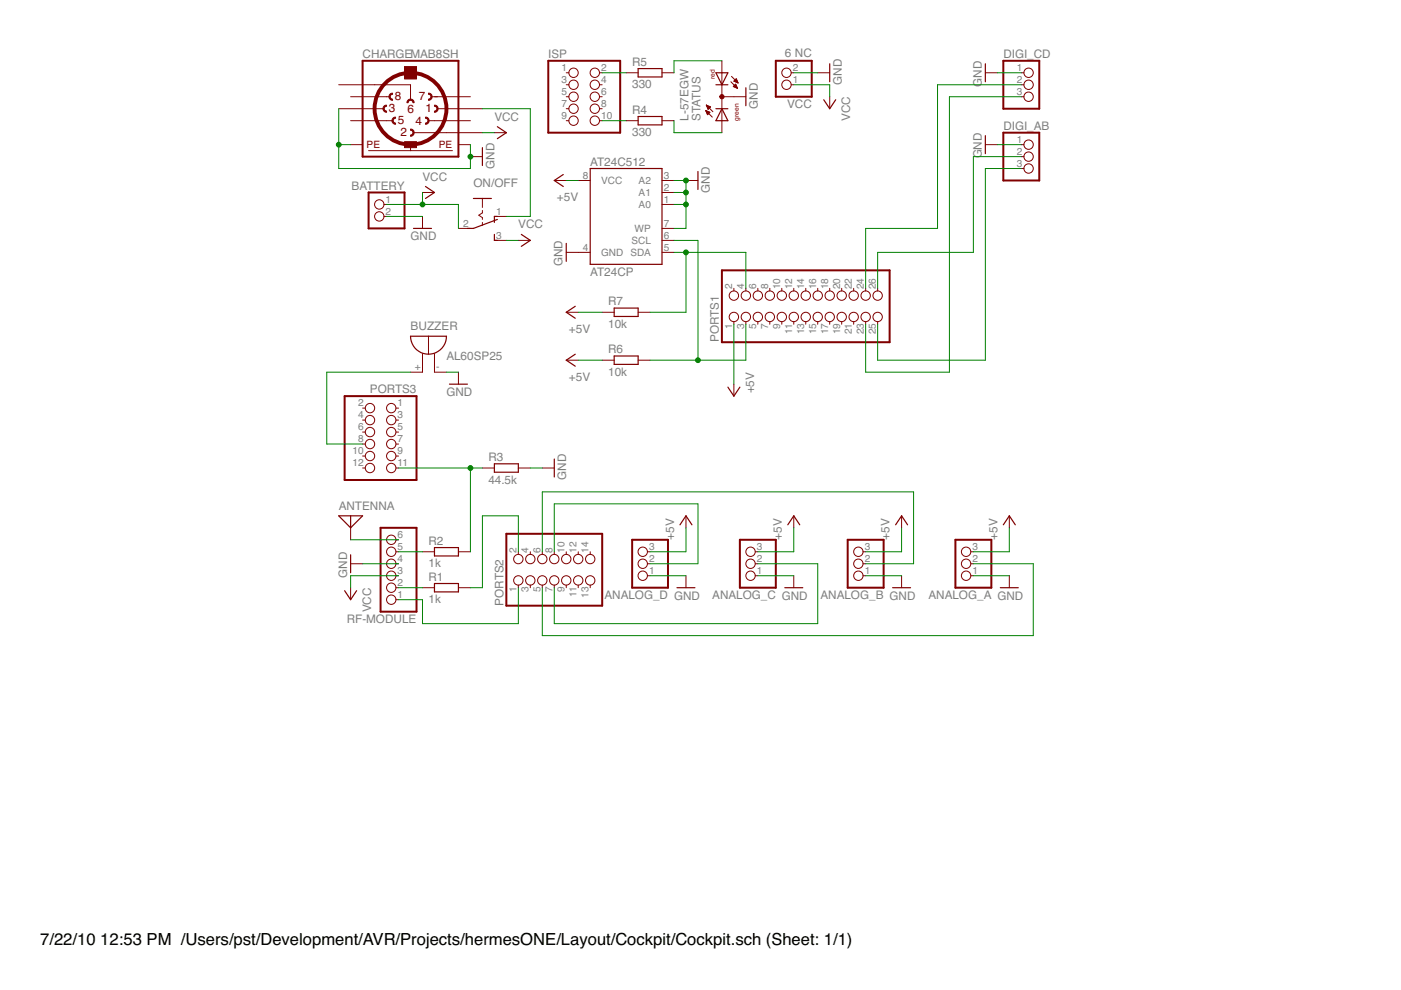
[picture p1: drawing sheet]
<svg xmlns="http://www.w3.org/2000/svg" width="297mm" height="210mm" viewBox="0 0 297 210" stroke-linecap="round" stroke-linejoin="round" font-family="sans-serif">
<g fill="none" stroke="#800000" stroke-width=".21">
<circle cx="121.6" cy="18" r=".99"/>
<circle cx="121.6" cy="15.4" r=".99"/>
<circle cx="126.1" cy="18" r=".99"/>
<circle cx="126.1" cy="15.4" r=".99"/>
<circle cx="166.8" cy="18" r=".99"/>
<circle cx="166.8" cy="15.4" r=".99"/>
<circle cx="218.1" cy="15.4" r="1"/>
<circle cx="218.1" cy="18" r="1"/>
<circle cx="121.6" cy="20.5" r=".99"/>
<circle cx="121.6" cy="23.1" r=".99"/>
<circle cx="121.6" cy="25.6" r=".99"/>
<circle cx="126.1" cy="20.5" r=".99"/>
<circle cx="126.1" cy="23.1" r=".99"/>
<circle cx="126.1" cy="25.6" r=".99"/>
<circle cx="218.1" cy="20.5" r="1"/>
<circle cx="218.1" cy="33.2" r="1"/>
<circle cx="218.1" cy="35.7" r="1"/>
<circle cx="218.1" cy="30.7" r="1"/>
<circle cx="80.4" cy="43.3" r=".99"/>
<circle cx="80.4" cy="45.9" r=".99"/>
<circle cx="155.6" cy="62.7" r=".99"/>
<circle cx="155.6" cy="67.2" r=".99"/>
<circle cx="158.1" cy="62.7" r=".99"/>
<circle cx="158.1" cy="67.2" r=".99"/>
<circle cx="160.7" cy="67.2" r=".99"/>
<circle cx="160.7" cy="62.7" r=".99"/>
<circle cx="163.2" cy="62.7" r=".99"/>
<circle cx="163.2" cy="67.2" r=".99"/>
<circle cx="165.8" cy="67.2" r=".99"/>
<circle cx="165.8" cy="62.7" r=".99"/>
<circle cx="168.3" cy="62.7" r=".99"/>
<circle cx="168.3" cy="67.2" r=".99"/>
<circle cx="170.8" cy="67.2" r=".99"/>
<circle cx="170.8" cy="62.7" r=".99"/>
<circle cx="173.4" cy="67.2" r=".99"/>
<circle cx="173.4" cy="62.7" r=".99"/>
<circle cx="175.9" cy="62.7" r=".99"/>
<circle cx="175.9" cy="67.2" r=".99"/>
<circle cx="178.5" cy="67.2" r=".99"/>
<circle cx="178.5" cy="62.7" r=".99"/>
<circle cx="181" cy="67.2" r=".99"/>
<circle cx="181" cy="62.7" r=".99"/>
<circle cx="183.5" cy="67.2" r=".99"/>
<circle cx="183.5" cy="62.7" r=".99"/>
<circle cx="186.1" cy="67.2" r=".99"/>
<circle cx="186.1" cy="62.7" r=".99"/>
<circle cx="78.4" cy="94.1" r=".99"/>
<circle cx="78.4" cy="91.6" r=".99"/>
<circle cx="78.4" cy="89.1" r=".99"/>
<circle cx="78.4" cy="96.7" r=".99"/>
<circle cx="78.4" cy="86.5" r=".99"/>
<circle cx="78.4" cy="99.2" r=".99"/>
<circle cx="83" cy="99.2" r=".99"/>
<circle cx="83" cy="96.7" r=".99"/>
<circle cx="83" cy="94.1" r=".99"/>
<circle cx="83" cy="86.5" r=".99"/>
<circle cx="83" cy="89.1" r=".99"/>
<circle cx="83" cy="91.6" r=".99"/>
<circle cx="83" cy="117" r=".99"/>
<circle cx="83" cy="114.4" r=".99"/>
<circle cx="83" cy="119.5" r=".99"/>
<circle cx="109.9" cy="118.5" r=".99"/>
<circle cx="112.4" cy="118.5" r=".99"/>
<circle cx="115" cy="118.5" r=".99"/>
<circle cx="117.5" cy="118.5" r=".99"/>
<circle cx="120.1" cy="118.5" r=".99"/>
<circle cx="122.6" cy="118.5" r=".99"/>
<circle cx="125.1" cy="118.5" r=".99"/>
<circle cx="136.3" cy="119.5" r=".99"/>
<circle cx="136.3" cy="117" r=".99"/>
<circle cx="159.1" cy="117" r=".99"/>
<circle cx="159.1" cy="119.5" r=".99"/>
<circle cx="182" cy="117" r=".99"/>
<circle cx="182" cy="119.5" r=".99"/>
<circle cx="204.8" cy="117" r=".99"/>
<circle cx="204.8" cy="119.5" r=".99"/>
<circle cx="83" cy="124.6" r=".99"/>
<circle cx="83" cy="122.1" r=".99"/>
<circle cx="83" cy="127.1" r=".99"/>
<circle cx="109.9" cy="123.1" r=".99"/>
<circle cx="112.4" cy="123.1" r=".99"/>
<circle cx="115" cy="123.1" r=".99"/>
<circle cx="117.5" cy="123.1" r=".99"/>
<circle cx="120.1" cy="123.1" r=".99"/>
<circle cx="122.6" cy="123.1" r=".99"/>
<circle cx="125.1" cy="123.1" r=".99"/>
<circle cx="136.3" cy="122.1" r=".99"/>
<circle cx="159.1" cy="122.1" r=".99"/>
<circle cx="182" cy="122.1" r=".99"/>
<circle cx="204.8" cy="122.1" r=".99"/>
</g>
<g fill="#800000" stroke="#800000" stroke-width=".21">
<path d="M109.9 124.1v.5z"/>
<path d="M109.9 117v.6z"/>
<path d="M112.4 124.1v.5z"/>
<path d="M112.4 117v.6z"/>
<path d="M115 124.1v.5z"/>
<path d="M115 117v.6z"/>
<path d="M117.5 124.1v.5z"/>
<path d="M117.5 117v.6z"/>
<path d="M120.1 124.1v.5z"/>
<path d="M120.1 117v.6z"/>
<path d="M122.6 124.1v.5z"/>
<path d="M122.6 117v.6z"/>
<path d="M125.1 124.1v.5z"/>
<path d="M125.1 117v.6z"/>
<path d="M155.6 68.2v.5z"/>
<path d="M155.6 61.1v.6z"/>
<path d="M158.1 68.2v.5z"/>
<path d="M158.1 61.1v.6z"/>
<path d="M160.7 68.2v.5z"/>
<path d="M160.7 61.1v.6z"/>
<path d="M163.2 68.2v.5z"/>
<path d="M163.2 61.1v.6z"/>
<path d="M165.8 68.2v.5z"/>
<path d="M165.8 61.1v.6z"/>
<path d="M168.3 68.2v.5z"/>
<path d="M168.3 61.1v.6z"/>
<path d="M170.8 68.2v.5z"/>
<path d="M170.8 61.1v.6z"/>
<path d="M173.4 68.2v.5z"/>
<path d="M173.4 61.1v.6z"/>
<path d="M175.9 68.2v.5z"/>
<path d="M175.9 61.1v.6z"/>
<path d="M178.5 68.2v.5z"/>
<path d="M178.5 61.1v.6z"/>
<path d="M181 68.2v.5z"/>
<path d="M181 61.1v.6z"/>
<path d="M183.5 68.2v.5z"/>
<path d="M183.5 61.1v.6z"/>
<path d="M186.1 68.2v.5z"/>
<path d="M186.1 61.1v.6z"/>
<path d="M167.7 18h.6z"/>
<path d="M167.7 15.4h.6z"/>
<path d="M83.9 86.5h.6z"/>
<path d="M76.9 86.5h.5z"/>
<path d="M83.9 89.1h.6z"/>
<path d="M76.9 89.1h.5z"/>
<path d="M83.9 91.6h.6z"/>
<path d="M76.9 91.6h.5z"/>
<path d="M83.9 94.1h.6z"/>
<path d="M76.9 94.1h.5z"/>
<path d="M83.9 96.7h.6z"/>
<path d="M76.9 96.7h.5z"/>
<path d="M83.9 99.2h.6z"/>
<path d="M76.9 99.2h.5z"/>
<path d="M94.7 23.1h7.6z"/>
<path d="M94.7 28.1h7.6z"/>
<path d="M71.8 23.1h7.6z"/>
<path d="M92.1 25.6h7.6z"/>
<path d="M74.3 25.6h7.7z"/>
<path d="M85.8 16.7h2.5z"/>
<path d="M79.4 23.1h1.9z"/>
<path d="M82 25.6h1.2z"/>
<path d="M90.8 25.6h1.3z"/>
<path d="M92.8 23.1h1.9z"/>
<path d="M85.8 14.2v2.5z"/>
<path d="M85.8 14.2h2.5z"/>
<path d="M88.3 14.2v2.5z"/>
<path d="M87.7 28.1h7z"/>
<path d="M97.2 30.7h2.5z"/>
<path d="M92.1 20.5h7.6z"/>
<path d="M74.3 20.5h7.7z"/>
<path d="M87 18v3.1z"/>
<path d="M79.4 18h7.6z"/>
<path d="M82 20.5h.6z"/>
<path d="M91.5 20.5h1.3z"/>
<path d="M71.8 18h7.6z"/>
<path d="M74.3 30.7h2.6z"/>
<path d="M78.1 31.9h8.9z"/>
<path d="M87 30.7v1.2z"/>
<path d="M87 31.9h8.9z"/>
<path d="M120.1 15.4h.5z"/>
<path d="M127.1 15.4h.6z"/>
<path d="M120.1 18h.5z"/>
<path d="M127.1 18h.6z"/>
<path d="M120.1 20.5h.5z"/>
<path d="M127.1 20.5h.6z"/>
<path d="M120.1 23.1h.5z"/>
<path d="M127.1 23.1h.6z"/>
<path d="M120.1 25.6h.5z"/>
<path d="M127.1 25.6h.6z"/>
<path d="M83.9 127.1h.6z"/>
<path d="M83.9 124.6h.6z"/>
<path d="M83.9 122.1h.6z"/>
<path d="M83.9 119.5h.6z"/>
<path d="M83.9 117h.6z"/>
<path d="M83.9 114.4h.6z"/>
<path d="M97.2 124.6h2.5z"/>
<path d="M89.6 124.6h2.5z"/>
<path d="M97.2 117h2.5z"/>
<path d="M89.6 117h2.5z"/>
<path d="M102.3 42.1v1.9z"/>
<path d="M102.3 44.6v.5z"/>
<path d="M102.3 46.1v.4z"/>
<path d="M97.2 48.4h2.5z"/>
<path d="M104.8 51h2.6z"/>
<path d="M104.8 45.9h2.6z"/>
<path d="M102.3 47.2v.6z"/>
<path d="M101.5 45.6l.8-.5z"/>
<path d="M101.5 45.6l.8 .5z"/>
<path d="M89.6 40.8h2.5z"/>
<path d="M81.4 43.3h.6z"/>
<path d="M81.4 45.9h.6z"/>
<path d="M109.9 99.2h2.5z"/>
<path d="M102.3 99.2h2.5z"/>
<path d="M153.1 20.5h2.5z"/>
<path d="M153.1 12.9v2.5z"/>
<path d="M153.1 15.4v2.6z"/>
<path d="M155.1 16.2l1.4 1.4z"/>
<path d="M155 17.3l1.4 1.4z"/>
<path d="M153.1 25.6v2.5z"/>
<path d="M153.1 23.1v2.5z"/>
<path d="M149.6 23.4l1.4 1.4z"/>
<path d="M149.8 22.3l1.4 1.4z"/>
<path d="M153.1 18v5.1z"/>
<path d="M156.1 16.7l.4 .9z"/>
<path d="M156.1 16.7l-.5 .5z"/>
<path d="M155.6 17.2l.9 .4z"/>
<path d="M156.2 17.5h.2z"/>
<path d="M155.9 17.4h.5z"/>
<path d="M155.7 17.2h.6z"/>
<path d="M155.7 17.1h.6z"/>
<path d="M155.8 17h.4z"/>
<path d="M155.9 16.9h.3z"/>
<path d="M156 17.8l.4 .9z"/>
<path d="M156 17.8l-.5 .6z"/>
<path d="M155.5 18.4l.9 .3z"/>
<path d="M156 18.6h.3z"/>
<path d="M155.7 18.4h.5z"/>
<path d="M155.5 18.3h.7z"/>
<path d="M155.6 18.2h.5z"/>
<path d="M155.7 18.1h.4z"/>
<path d="M155.9 17.9h.1z"/>
<path d="M149.8 22.3l.8 .4z"/>
<path d="M149.8 22.3l.3 .9z"/>
<path d="M150.1 23.2l.5-.5z"/>
<path d="M150.1 23h.2z"/>
<path d="M150 22.9h.4z"/>
<path d="M150 22.8h.5z"/>
<path d="M149.9 22.6h.7z"/>
<path d="M149.9 22.5h.4z"/>
<path d="M149.8 22.4h.3z"/>
<path d="M149.6 23.4l.9 .4z"/>
<path d="M149.6 23.4l.4 .9z"/>
<path d="M150 24.3l.5-.5z"/>
<path d="M150 24.2h.1z"/>
<path d="M149.9 24.1h.3z"/>
<path d="M149.9 24h.4z"/>
<path d="M149.8 23.9h.7z"/>
<path d="M149.8 23.7h.6z"/>
<path d="M149.7 23.6h.4z"/>
<path d="M149.7 23.5h.1z"/>
<path d="M140.4 25.6h2.5z"/>
<path d="M132.8 25.6h2.5z"/>
<path d="M140.4 15.4h2.5z"/>
<path d="M132.8 15.4h2.5z"/>
<path d="M74.3 111.9v2.5z"/>
<path d="M205.8 122.1h.6z"/>
<path d="M205.8 119.5h.6z"/>
<path d="M205.8 117h.6z"/>
<path d="M183 122.1h.5z"/>
<path d="M183 119.5h.5z"/>
<path d="M183 117h.5z"/>
<path d="M160.1 122.1h.6z"/>
<path d="M160.1 119.5h.6z"/>
<path d="M160.1 117h.6z"/>
<path d="M137.3 122.1h.5z"/>
<path d="M137.3 119.5h.5z"/>
<path d="M137.3 117h.5z"/>
<path d="M216.5 30.7h.6z"/>
<path d="M216.5 33.2h.6z"/>
<path d="M216.5 35.7h.6z"/>
<path d="M216.5 15.4h.6z"/>
<path d="M216.5 18h.6z"/>
<path d="M216.5 20.5h.6z"/>
<path d="M140.4 38.3h2.5z"/>
<path d="M140.4 40.8h2.5z"/>
<path d="M140.4 43.3h2.5z"/>
<path d="M140.4 48.4h2.5z"/>
<path d="M140.4 51h2.5z"/>
<path d="M140.4 53.5h2.5z"/>
<path d="M122.6 53.5h2.5z"/>
<path d="M122.6 38.3h2.5z"/>
<path d="M120.1 53.5h2.5z"/>
<path d="M135.3 76.4h2.5z"/>
<path d="M127.7 76.4h2.5z"/>
<path d="M135.3 66.2h2.5z"/>
<path d="M127.7 66.2h2.5z"/>
<path d="M145.4 38.3h2.6z"/>
<path d="M117.5 38.3h2.6z"/>
<path d="M173.4 15.4h2.5z"/>
<path d="M155.6 20.5h2.5z"/>
<path d="M208.9 15.4h2.6z"/>
<path d="M208.9 30.7h2.6z"/>
<path d="M109.9 51h2.5z"/>
<path d="M104.8 28.1h2.6z"/>
<path d="M175.9 20.5v2.6z"/>
<path d="M74.3 124.6v2.5z"/>
<path d="M89.6 45.9v2.5z"/>
<path d="M74.3 119.5h2.6z"/>
<path d="M155.6 81.4v2.6z"/>
<path d="M120.1 66.2h2.5z"/>
<path d="M191.2 109.4v2.5z"/>
<path d="M115 99.2h2.5z"/>
<path d="M99.7 33.2h2.6z"/>
<path d="M145.4 109.4v2.5z"/>
<path d="M214 109.4v2.5z"/>
<path d="M168.3 109.4v2.5z"/>
<path d="M191.2 122.1v2.5z"/>
<path d="M145.4 122.1v2.5z"/>
<path d="M214 122.1v2.5z"/>
<path d="M168.3 122.1v2.5z"/>
<path d="M120.1 76.4h2.5z"/>
<path d="M97.2 78.9v2.5z"/>
<path d="M92.1 78.9h2.6z"/>
<path d="M87 78.9h2.6z"/>
<path d="M90.8 71.3v3.8z"/>
<path d="M92.1 75v3.9z"/>
<path d="M89.6 75v3.9z"/>
<path d="M83.3 25l.6-.2v.3a.51 .51 0 0 0-.5 .5 .51 .51 0 0 0 .5 .5v.3a.77 .77 0 0 1-.7-.5 .77 .77 0 0 1 .1-.9z" fill-rule="evenodd"/>
<path d="M92.1 22.3a.76 .76 0 0 1 .8 .8 .76 .76 0 0 1-.8 .7v-.2a.51 .51 0 0 0 .5-.5 .51 .51 0 0 0-.5-.6z" fill-rule="evenodd"/>
<path d="M81.4 22.5l.6-.2v.2a.51 .51 0 0 0-.5 .6 .51 .51 0 0 0 .5 .5v.2a.77 .77 0 0 1-.7-.5 .77 .77 0 0 1 .1-.8z" fill-rule="evenodd"/>
<path d="M87 27.4a.76 .76 0 0 1 .8 .7 .76 .76 0 0 1-.8 .8v-.3a.51 .51 0 0 0 .6-.5 .51 .51 0 0 0-.6-.5z" fill-rule="evenodd"/>
<path d="M90.2 24.8a.76 .76 0 0 1 .8 .8 .76 .76 0 0 1-.8 .8v-.3a.51 .51 0 0 0 .5-.5 .51 .51 0 0 0-.5-.5z" fill-rule="evenodd"/>
<path d="M90.8 19.7a.76 .76 0 0 1 .8 .8 .76 .76 0 0 1-.8 .8v-.3a.51 .51 0 0 0 .6-.5 .51 .51 0 0 0-.6-.5z" fill-rule="evenodd"/>
<path d="M82.7 20l.5-.3v.3a.51 .51 0 0 0-.5 .5 .51 .51 0 0 0 .5 .5v.3a.77 .77 0 0 1-.7-.5 .77 .77 0 0 1 .2-.8z" fill-rule="evenodd"/>
<path d="M86.5 21.2a.75 .75 0 0 1 .8-.1 .75 .75 0 0 1 .5 .7h-.3a.51 .51 0 0 0-.5-.5 .51 .51 0 0 0-.5 .5h-.2z" fill-rule="evenodd"/>
<path d="M152.8 20.1a.46 .46 0 0 1 .7 .2 .46 .46 0 0 1-.3 .6 .46 .46 0 0 1-.6-.4h.5h-.5z" fill-rule="evenodd"/>
</g>
<g fill="#800000" stroke="#800000" stroke-width=".42">
<path d="M127.7 113.2v15.2z"/>
<path d="M107.4 113.2h20.3z"/>
<path d="M107.4 113.2v15.2z"/>
<path d="M107.4 128.4h20.3z"/>
<path d="M188.6 57.3v15.3z"/>
<path d="M153.1 57.3h35.5z"/>
<path d="M153.1 57.3v15.3z"/>
<path d="M153.1 72.6h35.5z"/>
<path d="M164.5 12.9h7.6z"/>
<path d="M164.5 12.9v7.6z"/>
<path d="M164.5 20.5h7.6z"/>
<path d="M172.1 12.9v7.6z"/>
<path d="M73.1 101.8h15.2z"/>
<path d="M73.1 84v17.8z"/>
<path d="M73.1 84h15.2z"/>
<path d="M88.3 84v17.8z"/>
<path d="M76.9 33.2h20.3z"/>
<path d="M97.2 12.9v20.3z"/>
<path d="M76.9 12.9h20.3z"/>
<path d="M76.9 12.9v20.3z"/>
<path d="M116.2 28.1h15.3z"/>
<path d="M131.5 12.9v15.2z"/>
<path d="M116.2 12.9h15.3z"/>
<path d="M116.2 12.9v15.2z"/>
<path d="M80.7 111.9h7.6z"/>
<path d="M80.7 111.9v17.8z"/>
<path d="M80.7 129.7h7.6z"/>
<path d="M88.3 111.9v17.8z"/>
<path d="M78.1 48.4h7.7z"/>
<path d="M78.1 40.8v7.6z"/>
<path d="M78.1 40.8h7.7z"/>
<path d="M85.8 40.8v7.6z"/>
<path d="M202.6 114.4h7.6z"/>
<path d="M202.6 114.4v10.2z"/>
<path d="M202.6 124.6h7.6z"/>
<path d="M210.2 114.4v10.2z"/>
<path d="M179.7 114.4h7.6z"/>
<path d="M179.7 114.4v10.2z"/>
<path d="M179.7 124.6h7.6z"/>
<path d="M187.3 114.4v10.2z"/>
<path d="M156.9 114.4h7.6z"/>
<path d="M156.9 114.4v10.2z"/>
<path d="M156.9 124.6h7.6z"/>
<path d="M164.5 114.4v10.2z"/>
<path d="M134 114.4h7.6z"/>
<path d="M134 114.4v10.2z"/>
<path d="M134 124.6h7.6z"/>
<path d="M141.6 114.4v10.2z"/>
<path d="M212.7 38.3h7.6z"/>
<path d="M220.3 28.1v10.2z"/>
<path d="M212.7 28.1h7.6z"/>
<path d="M212.7 28.1v10.2z"/>
<path d="M212.7 23.1h7.6z"/>
<path d="M220.3 12.9v10.2z"/>
<path d="M212.7 12.9h7.6z"/>
<path d="M212.7 12.9v10.2z"/>
</g>
<circle cx="87" cy="23.1" r="7.6" fill="none" stroke="#800000" stroke-width=".83"/>
<g fill="#800000" stroke="#800000" stroke-width=".21">
<path d="M85.8 14.2h2.5v2.5h-2.5z"/>
<path d="M85.8 30h2.5v1.3h-2.5z"/>
</g>
<g fill="#800000" stroke="#800000" stroke-width=".25">
<path d="M92.1 125.5h5.1z"/>
<path d="M92.1 123.7h5.1z"/>
<path d="M97.2 123.7v1.8z"/>
<path d="M92.1 123.7v1.8z"/>
<path d="M92.1 117.9h5.1z"/>
<path d="M92.1 116.1h5.1z"/>
<path d="M97.2 116.1v1.8z"/>
<path d="M92.1 116.1v1.8z"/>
<path d="M102.3 42.1h1.9z"/>
<path d="M100.4 42.1h1.9z"/>
<path d="M99.1 48.4h1.3z"/>
<path d="M100.4 48.4l5.1-1.9z"/>
<path d="M104.8 49.7v1.3z"/>
<path d="M104.8 51h.7z"/>
<path d="M104.8 45.9v1.3z"/>
<path d="M104.8 45.9h.7z"/>
<path d="M90.2 42.1l1.9-1.3z"/>
<path d="M90.2 39.5l1.9 1.3z"/>
<path d="M104.8 100.1h5.1z"/>
<path d="M104.8 98.3h5.1z"/>
<path d="M109.9 98.3v1.8z"/>
<path d="M104.8 98.3v1.8z"/>
<path d="M151.8 15.4l1.3 2.6z"/>
<path d="M154.3 15.4l-1.2 2.6z"/>
<path d="M151.8 18h1.3z"/>
<path d="M153.1 18h1.2z"/>
<path d="M151.8 15.4h1.3z"/>
<path d="M153.1 15.4h1.2z"/>
<path d="M153.1 23.1l1.2 2.5z"/>
<path d="M153.1 23.1l-1.3 2.5z"/>
<path d="M153.1 23.1h1.2z"/>
<path d="M151.8 23.1h1.3z"/>
<path d="M153.1 25.6h1.2z"/>
<path d="M151.8 25.6h1.3z"/>
<path d="M135.3 26.5h5.1z"/>
<path d="M135.3 24.7h5.1z"/>
<path d="M140.4 24.7v1.8z"/>
<path d="M135.3 24.7v1.8z"/>
<path d="M135.3 16.3h5.1z"/>
<path d="M135.3 14.5h5.1z"/>
<path d="M140.4 14.5v1.8z"/>
<path d="M135.3 14.5v1.8z"/>
<path d="M71.8 109.4h2.5z"/>
<path d="M76.9 109.4l-2.6 2.5z"/>
<path d="M71.8 109.4l2.5 2.5z"/>
<path d="M74.3 109.4v2.5z"/>
<path d="M74.3 109.4h2.6z"/>
<path d="M125.1 35.7h15.3z"/>
<path d="M140.4 35.7v20.3z"/>
<path d="M125.1 56h15.3z"/>
<path d="M125.1 35.7v20.3z"/>
<path d="M120.1 51.6v3.8z"/>
<path d="M130.2 77.3h5.1z"/>
<path d="M130.2 75.5h5.1z"/>
<path d="M135.3 75.5v1.8z"/>
<path d="M130.2 75.5v1.8z"/>
<path d="M130.2 67.1h5.1z"/>
<path d="M130.2 65.3h5.1z"/>
<path d="M135.3 65.3v1.8z"/>
<path d="M130.2 65.3v1.8z"/>
<path d="M148 36.4v3.8z"/>
<path d="M117.5 38.3l1.9-1.3z"/>
<path d="M117.5 38.3l1.9 1.2z"/>
<path d="M175.9 13.5v3.8z"/>
<path d="M158.1 18.6v3.8z"/>
<path d="M208.9 13.5v3.8z"/>
<path d="M208.9 28.8v3.8z"/>
<path d="M110.5 52.2l1.9-1.2z"/>
<path d="M110.5 49.7l1.9 1.3z"/>
<path d="M105.5 29.4l1.9-1.3z"/>
<path d="M105.5 26.9l1.9 1.2z"/>
<path d="M174.6 21.1l1.3 2z"/>
<path d="M177.2 21.1l-1.3 2z"/>
<path d="M73.1 125.2l1.2 1.9z"/>
<path d="M75.6 125.2l-1.3 1.9z"/>
<path d="M87.7 48.4h3.8z"/>
<path d="M74.3 117.6v3.8z"/>
<path d="M154.3 82.1l1.3 1.9z"/>
<path d="M156.9 82.1l-1.3 1.9z"/>
<path d="M120.1 66.2l1.9-1.3z"/>
<path d="M120.1 66.2l1.9 1.3z"/>
<path d="M191.2 109.4l1.2 1.9z"/>
<path d="M191.2 109.4l-1.3 1.9z"/>
<path d="M117.5 97.3v3.8z"/>
<path d="M102.3 31.3v3.8z"/>
<path d="M145.4 109.4l1.3 1.9z"/>
<path d="M145.4 109.4l-1.2 1.9z"/>
<path d="M214 109.4l1.3 1.9z"/>
<path d="M214 109.4l-1.3 1.9z"/>
<path d="M168.3 109.4l1.3 1.9z"/>
<path d="M168.3 109.4l-1.3 1.9z"/>
<path d="M189.3 124.6h3.8z"/>
<path d="M143.5 124.6h3.8z"/>
<path d="M212.1 124.6h3.8z"/>
<path d="M166.4 124.6h3.8z"/>
<path d="M120.1 76.4l1.9-1.3z"/>
<path d="M120.1 76.4l1.9 1.2z"/>
<path d="M95.3 81.4h3.8z"/>
<path d="M87 71.3h3.8z"/>
<path d="M90.8 71.3h3.9z"/>
</g>
<path d="M87 71.3a3.8 3.8 0 0 0 3.8 3.8 3.8 3.8 0 0 0 3.9-3.8" fill="none" stroke="#800000" stroke-width=".25"/>
<g fill="#008000" stroke="#008000" stroke-width=".21">
<path d="M142.9 38.3h2.5z"/>
<path d="M142.9 43.3h2.5z"/>
<path d="M145.4 40.8v2.5z"/>
<path d="M145.4 38.3v2.5z"/>
<path d="M142.9 40.8h2.5z"/>
<path d="M145.4 43.3v5.1z"/>
<path d="M142.9 48.4h2.5z"/>
<path d="M168.3 15.4h5.1z"/>
<path d="M211.5 30.7h5z"/>
<path d="M211.5 15.4h5z"/>
<path d="M71.8 30.7h2.5z"/>
<path d="M71.8 23.1v7.6z"/>
<path d="M99.7 30.7v2.5z"/>
<path d="M99.7 33.2v2.5z"/>
<path d="M71.8 35.7h27.9z"/>
<path d="M71.8 30.7v5z"/>
<path d="M82 45.9h7.6z"/>
<path d="M76.9 119.5h7.6z"/>
<path d="M112.4 99.2h2.6z"/>
<path d="M160.7 122.1h7.6z"/>
<path d="M206.4 122.1h7.6z"/>
<path d="M183.5 122.1h7.7z"/>
<path d="M137.8 122.1h7.6z"/>
<path d="M94.7 78.9h2.5z"/>
<path d="M183.5 68.7v10.2z"/>
<path d="M183.5 78.9h17.8z"/>
<path d="M201.3 20.5v58.4z"/>
<path d="M201.3 20.5h15.2z"/>
<path d="M186.1 68.7v7.7z"/>
<path d="M186.1 76.4h22.8z"/>
<path d="M208.9 35.7v40.7z"/>
<path d="M208.9 35.7h7.6z"/>
<path d="M186.1 53.5v7.6z"/>
<path d="M186.1 53.5h20.3z"/>
<path d="M206.4 33.2v20.3z"/>
<path d="M206.4 33.2h10.1z"/>
<path d="M183.5 48.4v12.7z"/>
<path d="M183.5 48.4h15.3z"/>
<path d="M198.8 18v30.4z"/>
<path d="M198.8 18h17.7z"/>
<path d="M127.7 15.4h5.1z"/>
<path d="M127.7 25.6h5.1z"/>
<path d="M142.9 12.9v2.5z"/>
<path d="M142.9 12.9h10.2z"/>
<path d="M142.9 28.1h10.2z"/>
<path d="M142.9 25.6v2.5z"/>
<path d="M142.9 51h5.1z"/>
<path d="M148 51v25.4z"/>
<path d="M148 76.4h10.1z"/>
<path d="M158.1 68.7v7.7z"/>
<path d="M137.8 76.4h10.2z"/>
<path d="M158.1 53.5v7.6z"/>
<path d="M145.4 53.5h12.7z"/>
<path d="M142.9 53.5h2.5z"/>
<path d="M145.4 53.5v12.7z"/>
<path d="M137.8 66.2h7.6z"/>
<path d="M115 124.6v10.2z"/>
<path d="M115 134.8h104.1z"/>
<path d="M219.1 119.5v15.3z"/>
<path d="M206.4 119.5h12.7z"/>
<path d="M115 104.3v12.7z"/>
<path d="M115 104.3h78.7z"/>
<path d="M193.7 104.3v15.2z"/>
<path d="M183.5 119.5h10.2z"/>
<path d="M117.5 124.6v7.6z"/>
<path d="M117.5 132.2h55.9z"/>
<path d="M173.4 119.5v12.7z"/>
<path d="M160.7 119.5h12.7z"/>
<path d="M117.5 106.8v10.2z"/>
<path d="M117.5 106.8h30.5z"/>
<path d="M148 106.8v12.7z"/>
<path d="M137.8 119.5h10.2z"/>
<path d="M109.9 124.6v7.6z"/>
<path d="M89.6 132.2h20.3z"/>
<path d="M89.6 127.1v5.1z"/>
<path d="M84.5 127.1h5.1z"/>
<path d="M99.7 124.6h2.6z"/>
<path d="M102.3 109.4v15.2z"/>
<path d="M102.3 109.4h7.6z"/>
<path d="M109.9 109.4v7.6z"/>
<path d="M74.3 114.4h10.2z"/>
<path d="M84.5 99.2h15.2z"/>
<path d="M99.7 99.2v17.8z"/>
<path d="M99.7 99.2h2.6z"/>
<path d="M84.5 117h5.1z"/>
<path d="M84.5 124.6h5.1z"/>
<path d="M102.3 23.1h10.1z"/>
<path d="M112.4 23.1v22.8z"/>
<path d="M107.4 45.9h5z"/>
<path d="M89.6 40.8v2.5z"/>
<path d="M82 43.3h7.6z"/>
<path d="M89.6 43.3h7.6z"/>
<path d="M97.2 43.3v5.1z"/>
<path d="M120.1 38.3h2.5z"/>
<path d="M155.6 68.7v12.7z"/>
<path d="M122.6 66.2h5.1z"/>
<path d="M214 111.9v5.1z"/>
<path d="M206.4 117h7.6z"/>
<path d="M145.4 111.9v5.1z"/>
<path d="M137.8 117h7.6z"/>
<path d="M183.5 117h7.7z"/>
<path d="M191.2 111.9v5.1z"/>
<path d="M160.7 117h7.6z"/>
<path d="M168.3 111.9v5.1z"/>
<path d="M122.6 76.4h5.1z"/>
<path d="M168.3 18h7.6z"/>
<path d="M175.9 18v2.5z"/>
<path d="M107.4 51h2.5z"/>
<path d="M74.3 122.1v2.5z"/>
<path d="M74.3 122.1h10.2z"/>
<path d="M102.3 28.1h2.5z"/>
<path d="M69.3 94.1h7.6z"/>
<path d="M69.3 78.9v15.2z"/>
<path d="M69.3 78.9h17.7z"/>
<circle cx="145.4" cy="40.8" r=".51"/>
<circle cx="145.4" cy="38.3" r=".51"/>
<circle cx="145.4" cy="43.3" r=".51"/>
<circle cx="71.8" cy="30.7" r=".51"/>
<circle cx="99.7" cy="33.2" r=".51"/>
<circle cx="148" cy="76.4" r=".51"/>
<circle cx="145.4" cy="53.5" r=".51"/>
<circle cx="99.7" cy="99.2" r=".51"/>
<circle cx="89.6" cy="43.3" r=".51"/>
</g>
<g font-size="3.5">
<text x="8.5" y="200.4">7/22/10</text>
<text x="21.3" y="200.4">12:53 PM /Users/pst/Development/AVR/Projects/hermesONE/Layout/Cockpit/Cockpit.sch (Sheet: 1/1)</text>
</g>
<g font-size="2.5" fill="#808080">
<text x="76.9" y="12.3">CHARGEMAB8SH</text>
<text x="116.2" y="12.3">ISP</text>
<text x="134" y="13.9">R5</text>
<text x="166.4" y="12.1">6 NC</text>
<text x="178.5" y="18" transform="rotate(-90 178.5 18)">GND</text>
<text x="212.7" y="12.3">DIGI_CD</text>
<text x="134" y="18.7">330</text>
<text x="160.7" y="23" transform="rotate(-90 160.7 23)">GND</text>
<text x="166.9" y="22.9">VCC</text>
<text x="208.2" y="18.4" transform="rotate(-90 208.2 18.4)">GND</text>
<text x="104.8" y="25.6">VCC</text>
<text x="134" y="28.9">330</text>
<text x="134" y="24.1">R4</text>
<text x="146" y="25.6" transform="rotate(-90 146 25.6)">L-57EGW</text>
<text x="148.5" y="25.6" transform="rotate(-90 148.5 25.6)">STATUS</text>
<text x="180.2" y="25.7" transform="rotate(-90 180.2 25.7)">VCC</text>
<text x="212.7" y="27.5">DIGI_AB</text>
<text x="104.8" y="35.7" transform="rotate(-90 104.8 35.7)">GND</text>
<text x="125.1" y="35.1">AT24C512</text>
<text x="208.2" y="33.6" transform="rotate(-90 208.2 33.6)">GND</text>
<text x="74.6" y="40.2">BATTERY</text>
<text x="89.6" y="38.3">VCC</text>
<text x="100.4" y="39.5">ON/OFF</text>
<text x="150.5" y="40.8" transform="rotate(-90 150.5 40.8)">GND</text>
<text x="118.1" y="42.6">+5V</text>
<text x="87" y="51">GND</text>
<text x="109.9" y="48.4">VCC</text>
<text x="119.3" y="56.5" transform="rotate(-90 119.3 56.5)">GND</text>
<text x="125.1" y="58.6">AT24CP</text>
<text x="128.9" y="64.7">R7</text>
<text x="87" y="70">BUZZER</text>
<text x="120.6" y="70.5">+5V</text>
<text x="128.9" y="69.5">10k</text>
<text x="94.7" y="76.4">AL60SP25</text>
<text x="128.9" y="74.9">R6</text>
<text x="152.4" y="72.6" transform="rotate(-90 152.4 72.6)">PORTS1</text>
<text x="78.4" y="83.3">PORTS3</text>
<text x="94.7" y="84">GND</text>
<text x="120.6" y="80.7">+5V</text>
<text x="128.9" y="79.7">10k</text>
<text x="159.9" y="83.4" transform="rotate(-90 159.9 83.4)">+5V</text>
<text x="103.5" y="97.7">R3</text>
<text x="120.1" y="101.8" transform="rotate(-90 120.1 101.8)">GND</text>
<text x="103.5" y="102.5">44.5k</text>
<text x="71.8" y="108.1">ANTENNA</text>
<text x="90.9" y="115.5">R2</text>
<text x="142.9" y="114.5" transform="rotate(-90 142.9 114.5)">+5V</text>
<text x="165.8" y="114.5" transform="rotate(-90 165.8 114.5)">+5V</text>
<text x="188.6" y="114.5" transform="rotate(-90 188.6 114.5)">+5V</text>
<text x="211.5" y="114.5" transform="rotate(-90 211.5 114.5)">+5V</text>
<text x="73.6" y="122.5" transform="rotate(-90 73.6 122.5)">GND</text>
<text x="90.9" y="120.3">1k</text>
<text x="90.9" y="123.1">R1</text>
<text x="78.7" y="129.8" transform="rotate(-90 78.7 129.8)">VCC</text>
<text x="90.9" y="127.9">1k</text>
<text x="106.7" y="128.4" transform="rotate(-90 106.7 128.4)">PORTS2</text>
<text x="128.2" y="127">ANALOG_D GND</text>
<text x="151" y="127">ANALOG_C GND</text>
<text x="174" y="127">ANALOG_B GND</text>
<text x="196.9" y="127">ANALOG_A GND</text>
<text x="73.5" y="132.1">RF-MODULE</text>
</g>
<g font-size="2.5" fill="#800000">
<text x="82.5" y="23.8">3</text>
<text x="83.7" y="21.3">8</text>
<text x="88.8" y="21.3">7</text>
<text x="90.2" y="23.8">1</text>
<text x="84.4" y="26.3">5</text>
<text x="84.9" y="28.9">2</text>
<text x="86.4" y="24.1">6</text>
<text x="88.1" y="26.5">4</text>
</g>
<g font-size="2.1" fill="#808080">
<text x="119.1" y="15.1">1</text>
<text x="119.1" y="17.6">3</text>
<text x="127.5" y="15.1">2</text>
<text x="127.5" y="17.6">4</text>
<text x="168.1" y="17.6">1</text>
<text x="168.1" y="15.1">2</text>
<text x="215.6" y="15.1">1</text>
<text x="215.6" y="17.6">2</text>
<text x="119.1" y="20.1">5</text>
<text x="119.1" y="22.7">7</text>
<text x="127.5" y="20.1">6</text>
<text x="127.5" y="22.7">8</text>
<text x="215.6" y="20.1">3</text>
<text x="119.1" y="25.2">9</text>
<text x="127.5" y="25.2">10</text>
<text x="215.6" y="30.3">1</text>
<text x="215.6" y="32.8">2</text>
<text x="215.6" y="35.4">3</text>
<text x="123.6" y="37.9">8</text>
<text x="127.5" y="39">VCC</text>
<text x="135.4" y="39">A2</text>
<text x="135.4" y="41.6">A1</text>
<text x="140.7" y="37.9">3</text>
<text x="140.7" y="40.5">2</text>
<text x="81.8" y="43">1</text>
<text x="81.8" y="45.5">2</text>
<text x="105.2" y="45.5">1</text>
<text x="135.4" y="44.1">A0</text>
<text x="140.7" y="43">1</text>
<text x="98.2" y="48.1">2</text>
<text x="105.2" y="50.6">3</text>
<text x="123.6" y="53.2">4</text>
<text x="133.9" y="51.7">SCL</text>
<text x="134.6" y="49.2">WP</text>
<text x="140.7" y="48.1">7</text>
<text x="140.7" y="50.6">6</text>
<text x="140.7" y="53.2">5</text>
<text x="127.5" y="54.3">GND</text>
<text x="133.7" y="54.3">SDA</text>
<text x="155.2" y="61.3" transform="rotate(-90 155.2 61.3)">2</text>
<text x="157.8" y="61.3" transform="rotate(-90 157.8 61.3)">4</text>
<text x="160.3" y="61.3" transform="rotate(-90 160.3 61.3)">6</text>
<text x="162.9" y="61.3" transform="rotate(-90 162.9 61.3)">8</text>
<text x="165.4" y="61.3" transform="rotate(-90 165.4 61.3)">10</text>
<text x="167.9" y="61.3" transform="rotate(-90 167.9 61.3)">12</text>
<text x="170.5" y="61.3" transform="rotate(-90 170.5 61.3)">14</text>
<text x="173" y="61.3" transform="rotate(-90 173 61.3)">16</text>
<text x="175.6" y="61.3" transform="rotate(-90 175.6 61.3)">18</text>
<text x="178.1" y="61.3" transform="rotate(-90 178.1 61.3)">20</text>
<text x="180.6" y="61.3" transform="rotate(-90 180.6 61.3)">22</text>
<text x="183.2" y="61.3" transform="rotate(-90 183.2 61.3)">24</text>
<text x="185.7" y="61.3" transform="rotate(-90 185.7 61.3)">26</text>
<text x="155.2" y="69.7" transform="rotate(-90 155.2 69.7)">1</text>
<text x="157.8" y="69.7" transform="rotate(-90 157.8 69.7)">3</text>
<text x="160.3" y="69.7" transform="rotate(-90 160.3 69.7)">5</text>
<text x="162.9" y="69.7" transform="rotate(-90 162.9 69.7)">7</text>
<text x="165.4" y="69.7" transform="rotate(-90 165.4 69.7)">9</text>
<text x="167.9" y="70.8" transform="rotate(-90 167.9 70.8)">11</text>
<text x="170.5" y="70.9" transform="rotate(-90 170.5 70.9)">13</text>
<text x="173" y="70.9" transform="rotate(-90 173 70.9)">15</text>
<text x="175.6" y="70.9" transform="rotate(-90 175.6 70.9)">17</text>
<text x="178.1" y="70.9" transform="rotate(-90 178.1 70.9)">19</text>
<text x="180.6" y="70.9" transform="rotate(-90 180.6 70.9)">21</text>
<text x="183.2" y="70.9" transform="rotate(-90 183.2 70.9)">23</text>
<text x="185.7" y="70.9" transform="rotate(-90 185.7 70.9)">25</text>
<text x="87.9" y="78.6">+</text>
<text x="92.5" y="78.6">-</text>
<text x="75.9" y="86.2">2</text>
<text x="75.9" y="88.7">4</text>
<text x="84.3" y="86.2">1</text>
<text x="84.3" y="88.7">3</text>
<text x="75.9" y="91.2">6</text>
<text x="75.9" y="93.8">8</text>
<text x="84.3" y="91.2">5</text>
<text x="84.3" y="93.8">7</text>
<text x="74.7" y="96.3">10</text>
<text x="74.7" y="98.9">12</text>
<text x="84.3" y="96.3">9</text>
<text x="84.3" y="98.9">11</text>
<text x="84.3" y="119.2">4</text>
<text x="84.3" y="116.6">5</text>
<text x="84.3" y="114.1">6</text>
<text x="109.5" y="117.2" transform="rotate(-90 109.5 117.2)">2</text>
<text x="112.1" y="117.2" transform="rotate(-90 112.1 117.2)">4</text>
<text x="114.6" y="117.2" transform="rotate(-90 114.6 117.2)">6</text>
<text x="117.2" y="117.2" transform="rotate(-90 117.2 117.2)">8</text>
<text x="119.7" y="117.2" transform="rotate(-90 119.7 117.2)">10</text>
<text x="122.2" y="117.2" transform="rotate(-90 122.2 117.2)">12</text>
<text x="124.8" y="117.2" transform="rotate(-90 124.8 117.2)">14</text>
<text x="137.6" y="119.2">2</text>
<text x="137.6" y="116.6">3</text>
<text x="160.5" y="119.2">2</text>
<text x="160.5" y="116.6">3</text>
<text x="183.3" y="119.2">2</text>
<text x="183.3" y="116.6">3</text>
<text x="206.2" y="119.2">2</text>
<text x="206.2" y="116.6">3</text>
<text x="84.3" y="124.3">2</text>
<text x="84.3" y="121.7">3</text>
<text x="109.5" y="125.6" transform="rotate(-90 109.5 125.6)">1</text>
<text x="112.1" y="125.6" transform="rotate(-90 112.1 125.6)">3</text>
<text x="114.6" y="125.6" transform="rotate(-90 114.6 125.6)">5</text>
<text x="117.2" y="125.6" transform="rotate(-90 117.2 125.6)">7</text>
<text x="119.7" y="125.6" transform="rotate(-90 119.7 125.6)">9</text>
<text x="137.6" y="121.7">1</text>
<text x="160.5" y="121.7">1</text>
<text x="183.3" y="121.7">1</text>
<text x="206.2" y="121.7">1</text>
<text x="84.3" y="126.8">1</text>
<text x="122.2" y="126.6" transform="rotate(-90 122.2 126.6)">11</text>
<text x="124.8" y="126.8" transform="rotate(-90 124.8 126.8)">13</text>
</g>
<g font-size="2.1" fill="#800000">
<text x="77.7" y="31.3">PE</text>
<text x="93" y="31.3">PE</text>
</g>
<g font-size="1.4" fill="#800000">
<text x="151.5" y="16.7" transform="rotate(-90 151.5 16.7)">red</text>
<text x="156.6" y="25.6" transform="rotate(-90 156.6 25.6)">green</text>
</g>
</svg>
